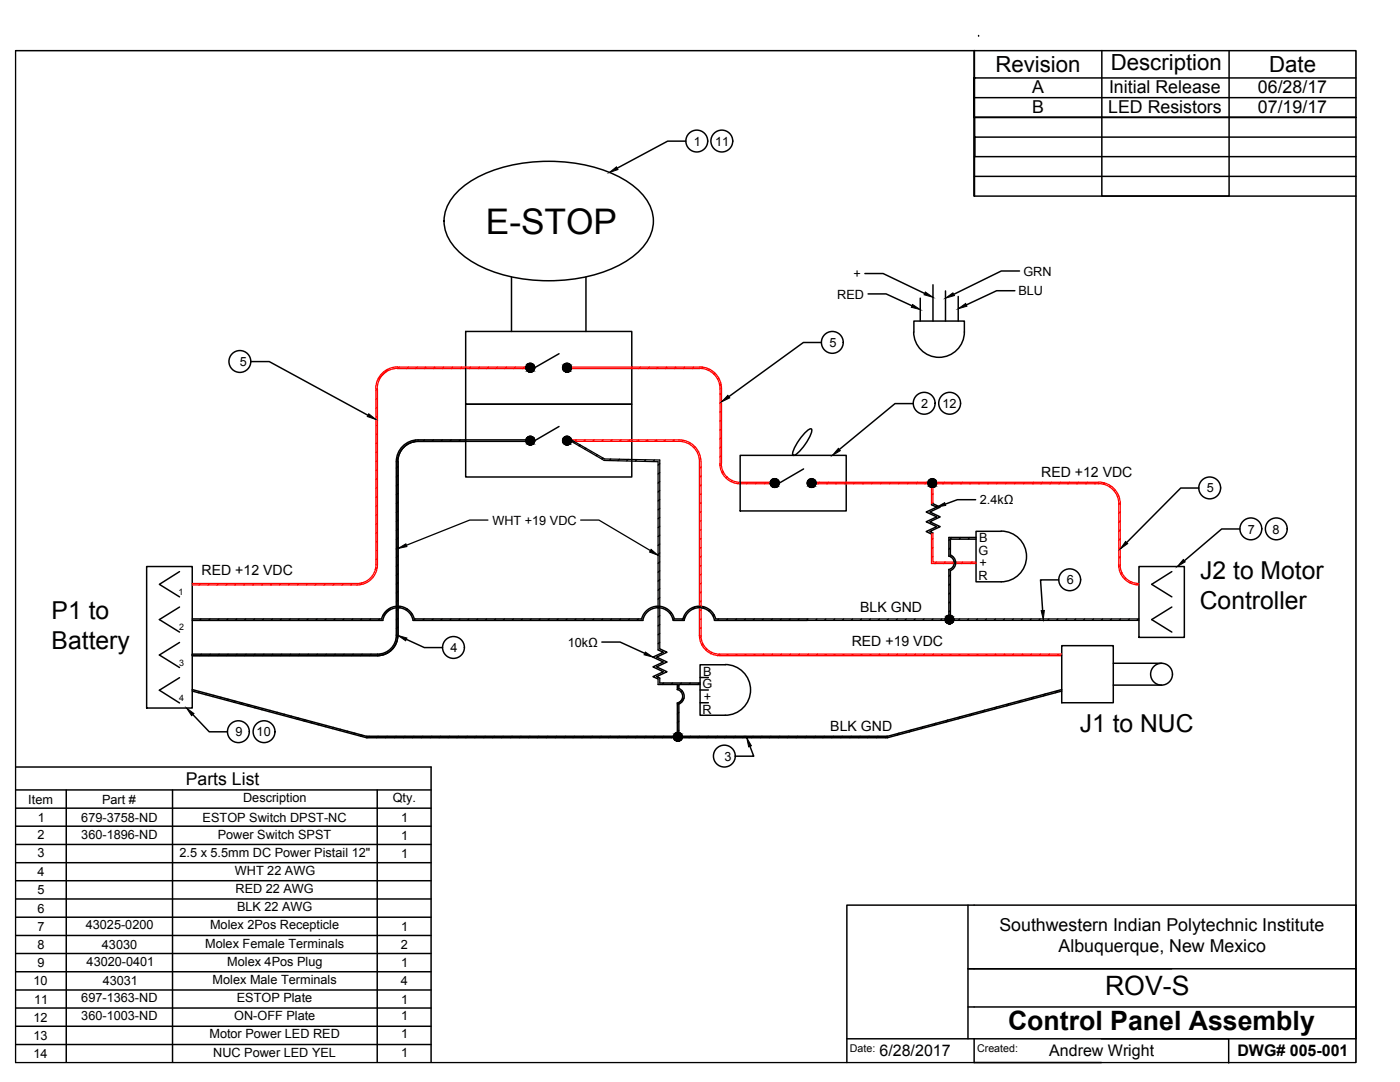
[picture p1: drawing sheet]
<svg xmlns="http://www.w3.org/2000/svg" width="279mm" height="216mm" viewBox="0 0 279 216" stroke-linecap="round" stroke-linejoin="round" font-family="sans-serif">
<!-- layer: Border A -->
<g fill="none" stroke="#000" stroke-width=".3">
<path d="M194.5 19.5h76.1M195.3 7.1v.1M219.9 10.1v29h25.4v-29M270.6 15.6h-76.1v7.8v-13.3v29v-15.7M91.8 37.8a25.9 25.9 0 0 1 15.7-5.6 30.7 30.7 0 0 1 17.4 3.9 10.9 10.9 0 0 1 5.4 6.9 8.8 8.8 0 0 1-4.2 8.3 29 29 0 0 1-18.6 4.7 25.9 25.9 0 0 1-15.7-5.6 7.9 7.9 0 0 1-2.3-9.6l.6-1.1zM136.9 28.2h-3.7l-10 5.3M194.5 35.2h76.1M194.5 23.4v7.9v-3.9h76.1M219.8 23.4h50.8h-76.1h25.4M270.6 31.3h-76.1v7.8h76.1M102.1 55.3v10.8M116.9 55.3v10.8"/>
<path d="M172.6 54.6h3.6l8.3 4M173.2 58.6h3.6l5.2 2.4M183.7 59.5v4.6M186.2 56.8v7.3M188.7 58.1v6M191.2 59.2v4.9M202.5 58h-3.6l-6.1 2.8M203.5 54.1h-3.7l-9.5 4.6M50.1 72.2h3.6l19.7 10.7M92.9 66.1h33.2v14.6h-33.2zM111.6 70.6l-4.9 2.8M163.9 68.3h-3.6l-14.8 10.8"/>
<path d="M182.3 66.2a5.1 5.1 0 0 0 5.1 5.1 5.1 5.1 0 0 0 5.1-5v-2.2h-10.1v2.2M79.1 92.1v28.9M79.4 92.1v28.9M83.4 88.1a4 4 0 0 0-4 4M83.4 87.8a4.3 4.3 0 0 0-4.3 4.3M83.5 88.1h21.5M83.5 87.8h21.5M92.9 80.7h33.2v14.5h-33.2zM111.6 85.1l-4.9 2.8M147.7 90.9h21.2v11.1h-21.2zM160.4 93.6l-4.9 2.8M161 86.1l.7-.5h.2a4.1 4.1 0 0 1-1.2 3l-1 1.3a1.85 1.85 0 0 1-1.4 .9 4.1 4.1 0 0 1 1.2-3z"/>
<path d="M182.3 80.5h-3.7l-11.1 9.2M194.7 99.7h-3.6l-2.4 .9M239.3 97.4h-3.7l-10.8 10.9M29.3 113h9.1v28.3h-9.1zM35.8 114.1l-4 2.5 4 2.5M185.9 100.7l1.1 .5-2.2 1 2.2 .9-2.2 1 2.2 1-2.2 1 1.1 .5M186.2 100.5l1.4 .7-2 1 2 .9-2 1 2 1-2 1 .6 .3M189.3 111a1.38 1.38 0 0 1 1.1 1.3 1.38 1.38 0 0 1-1.1 1.4M189.4 113.6v9.2M189.7 113.9v8.9M194.8 107.6h-5.1l-.1 3.1a1.67 1.67 0 0 1 1.1 1.6 1.67 1.67 0 0 1-1.1 1.6M194.8 107.2h-5.4v3.8"/>
<path d="M199.8 106a5.1 5.1 0 0 1 5.1 5 5.1 5.1 0 0 1-5.1 5.1h-5v-10.1h5M211.3 115.7h-3.6l.4 6.1M227.3 113h9.1v14.2h-9.1zM233.9 114.1l-4.1 2.5 4.1 2.5M247.5 105.6h-3.7l-7.4 6.3M35.8 135.2l-4 2.5 4 2.6M35.8 128.2l-4 2.5 4 2.5M35.8 121.1l-4 2.5 4 2.5M38.4 123.8h38M38.4 130.8h37M38.4 137.9l34.8 9.3h103.9l34.8-9.3M38.4 123.5h37.8"/>
<path d="M38.4 137.6l34.9 9.4M38.4 130.6v.1M38.4 130.5h37M76.2 123.5a3.4 3.4 0 0 1 3.2-2.5 3.4 3.4 0 0 1 3.3 2.5h45.4a3.3 3.3 0 0 1 3.2-2.5 3.3 3.3 0 0 1 3.3 2.5M76.4 123.8a3.1 3.1 0 0 1 3-2.5 3.1 3.1 0 0 1 3 2.5h45.9M79.1 121.3v5.5a3.7 3.7 0 0 1-3.8 3.7M79.4 126.8a4 4 0 0 1-4.1 4M79.4 121.3v5.5M81.1 127.6l3.6 1.6h3.6M120.1 128.1h3.7l4.9 2.3M128.3 123.8a3.1 3.1 0 0 1 3-2.5 3.1 3.1 0 0 1 3 2.5M131.3 129.7l1.1 .4-2.1 1 2.1 1-2.1 1 2.1 .9-2.1 1 1 .5"/>
<path d="M131.3 136.6h3.9l-.1 1a1.38 1.38 0 0 1 1.1 1.3 1.38 1.38 0 0 1-1.1 1.4l.1 5.9M131.7 129.5l1.4 .6-2.1 1 2.1 1-2.1 1 2.1 .9-2.1 1 .7 .3M131.7 136.3h8M134.4 123.8h2.1a3.1 3.1 0 0 1 3.1-2.5 3.1 3.1 0 0 1 3 2.5h18.5M134.6 123.5h1.7a3.4 3.4 0 0 1 3.3-2.5 3.4 3.4 0 0 1 3.2 2.5h18.3M135.4 137.4a1.67 1.67 0 0 1 1.1 1.5 1.67 1.67 0 0 1-1.1 1.6l.1 5.7M139.7 135.2h1.7M139.7 137.7h1.7M139.7 136.6h-4.2v.8M144.7 132.6a5.1 5.1 0 0 1 5.1 5.1 5.1 5.1 0 0 1-5 5h-5.1v-10.1h5.1M211.9 128.8h10.3v11.4h-10.3zM211.9 137.6l-34.9 9.4"/>
<path d="M222.2 136.7h9.6M222.2 132.3h9.6M233.9 121.1l-4.1 2.5 4.1 2.5M3.1 153h82.9v59M3.1 157.6h82.9M13.2 157.6v54.4M34.4 157.6v54.4M38.5 142.6l3.3 3.4h3.6M73.2 146.9h103.9M75.3 157.6v54.4M139.7 140.2h1.7M149.7 148.9l.7 2h-3.6"/>
<path d="M3.1 161.3h82.9M3.1 164.9h82.9M3.1 168.5h82.9M3.1 172.1h82.9M3.1 175.7h82.9M3.1 179.4h82.9M3.1 183h82.9M3.1 186.7h82.9M3.1 190.3h82.9M3.1 193.9h82.9M3.1 197.5h82.9M193.2 193.3h40.6"/>
<path d="M193.2 180.6v26.7M194.4 193.3h76.2v7.6h-77.4M270.6 193.3v-12.7h-101.6v31.4M3.1 201.1h82.9M3.1 204.8h82.9M3.1 208.4h82.9M194.4 207.3v4.7h25.4M217.2 203h.1M219.8 207.3h25.4v4.8M270.6 200.9v6.4h-101.6"/>
<circle cx="139.1" cy="28.1" r="2.18"/>
<circle cx="144.1" cy="28.1" r="2.18"/>
<circle cx="47.9" cy="72.1" r="2.18"/>
<circle cx="105.8" cy="73.4" r=".87"/>
<circle cx="113.1" cy="73.4" r=".87"/>
<circle cx="166.1" cy="68.3" r="2.18"/>
<circle cx="105.8" cy="87.9" r=".87"/>
<circle cx="113.1" cy="87.9" r=".87"/>
<circle cx="154.6" cy="96.4" r=".87"/>
<circle cx="162" cy="96.4" r=".87"/>
<circle cx="184.4" cy="80.5" r="2.18"/>
<circle cx="186" cy="96.4" r=".87"/>
<circle cx="189.5" cy="80.5" r="2.18"/>
<circle cx="241.4" cy="97.4" r="2.18"/>
<circle cx="213.5" cy="115.7" r="2.18"/>
<circle cx="249.6" cy="105.5" r="2.18"/>
<circle cx="254.7" cy="105.5" r="2.18"/>
<circle cx="90.5" cy="129.2" r="2.18"/>
<circle cx="189.5" cy="123.6" r=".87"/>
<circle cx="231.8" cy="134.5" r="2.18"/>
<circle cx="47.6" cy="146" r="2.18"/>
<circle cx="52.7" cy="146" r="2.18"/>
<circle cx="135.3" cy="147" r=".87"/>
<circle cx="144.6" cy="150.9" r="2.18"/>
</g>
<!-- layer: _VP1 -->
<g fill="none" stroke="#f00" stroke-width=".25">
<path d="M75 77.9l.3-.3v35.1a4 4 0 0 1-4 4h-32.9M75 77.6v35.1a3.7 3.7 0 0 1-3.7 3.7h-32.9M75.3 79.3l-.3 .4M77.4 73.7l-1.9 2M79.3 73.5a4 4 0 0 0-4 4M79.3 73.2a4.3 4.3 0 0 0-4.3 4.3M79.3 73.3h25.7M79.7 73.3l-.4 .2h25.7M81.5 73.3l-.3 .2M83.2 73.3l-.3 .2M85 73.3l-.3 .2M86.8 73.3l-.3 .2"/>
<path d="M88.6 73.3l-.3 .2M90.4 73.3l-.3 .2M92.1 73.3l-.3 .2M93.9 73.3l-.3 .2M95.7 73.3l-.3 .2M97.5 73.3l-.3 .2M99.2 73.3l-.3 .2M101.1 73.3l-.4 .2M102.8 73.3l-.3 .2M104.6 73.3l-.3 .2M114 73.5h25.7M114 73.3h25.7"/>
<path d="M127.8 73.3l-.3 .2M129.6 73.3l-.3 .2M131.3 73.3l-.3 .2M133.1 73.3l-.3 .2M134.9 73.3l-.3 .2M136.7 73.3l-.3 .2M138.4 73.3l-.3 .2M139.7 73.5a4 4 0 0 1 4 4M139.7 73.2a4.3 4.3 0 0 1 4.3 4.3M140.2 73.3l-.3 .2M141.6 73.7l-.2 .2M142.6 74.4l-.2 .2"/>
<path d="M143.4 75.4l-.2 .2M143.7 77.6v14.9M143.9 76.7l-.2 .3M144 78.4l-.3 .3M144 77.6v14.9M75.3 81.2l-.3 .3M75.3 82.9l-.3 .3M75.3 84.7l-.3 .3M75.3 86.5l-.3 .3M75.3 88.3l-.3 .3M75.3 90.1l-.3 .3M75.3 91.8l-.3 .3"/>
<path d="M75.3 93.6l-.3 .3M75.3 95.4l-.3 .3M75.3 97.2l-.3 .3M75.3 98.9l-.3 .4M114 88.1h21.5a4 4 0 0 1 4.1 4M114 87.8h21.5a4.3 4.3 0 0 1 4.4 4.3M115 87.8l-.3 .3M116.8 87.8l-.3 .3M118.6 87.8l-.3 .3M120.4 87.8l-.3 .3M122.1 87.8l-.3 .3M123.9 87.8l-.3 .3"/>
<path d="M125.7 87.8l-.3 .3M127.5 87.8l-.3 .3M129.3 87.8l-.3 .3M131 87.8l-.3 .3M132.8 87.8l-.3 .3M134.6 87.8l-.3 .3M136.3 87.9l-.2 .2M137.6 88.3l-.2 .2M138.7 89.1l-.3 .2M139.4 90.1l-.2 .2M139.6 92.1v28.9M139.8 91.5l-.2 .2"/>
<path d="M139.9 93.2l-.3 .3M139.9 95l-.3 .3M139.9 96.7l-.3 .3M139.9 98.5l-.3 .3M139.9 92.1v28.9M143.7 92.5a4 4 0 0 0 4 4M143.9 92.5a3.7 3.7 0 0 0 3.8 3.7M144 80.2l-.3 .3M144 82l-.3 .3M144 83.7l-.3 .3M144 85.5l-.3 .3M144 87.3l-.3 .3"/>
<path d="M144 89.1l-.3 .3M144 90.9l-.3 .3M144 92.6l-.3 .3M144.3 94.1l-.2 .2M145.1 95.1l-.3 .2M146.1 95.9l-.2 .2M147.5 96.2l-.3 .3M147.7 96.5h6.1M147.7 96.2h6.1M149.3 96.2l-.3 .3M151.1 96.2l-.3 .3M152.9 96.2l-.3 .3"/>
<path d="M162.8 96.5h22.4M162.8 96.2h22.4M163.5 96.2l-.2 .3M165.3 96.2l-.3 .3M167.1 96.2l-.3 .3M168.9 96.2l-.3 .3M170.7 96.2l-.3 .3M172.5 96.2l-.3 .3M174.3 96.2l-.3 .3M176 96.2l-.3 .3M177.8 96.2l-.3 .3M179.6 96.2l-.3 .3"/>
<path d="M181.4 96.2l-.3 .3M183.1 96.2l-.2 .3M184.9 96.2l-.3 .3M185.9 97.3v3.4M186.2 98.5l-.3 .4M186.2 97.3v3.2M186.9 96.5h32.4M186.9 96.2h32.4M188.5 96.2l-.3 .3M190.3 96.2l-.3 .3M192.1 96.2l-.4 .3M193.9 96.2l-.4 .3"/>
<path d="M195.6 96.2l-.3 .3M197.4 96.2l-.3 .3M199.2 96.2l-.3 .3M201 96.2l-.3 .3M202.7 96.2l-.2 .3M204.5 96.2l-.3 .3M206.3 96.2l-.3 .3M208.1 96.2l-.3 .3M209.9 96.2l-.3 .3M211.6 96.2l-.3 .3M213.5 96.2l-.4 .3M215.2 96.2l-.3 .3"/>
<path d="M217 96.2l-.3 .3M218.8 96.2l-.3 .3M219.2 96.5a4 4 0 0 1 4.1 4v12.2M219.2 96.2a4.3 4.3 0 0 1 4.4 4.3v12.2M220.4 96.4l-.3 .3M221.6 97l-.2 .2M222.6 97.8l-.3 .2M223.2 98.9l-.2 .3M40.1 116.4l-.3 .3M41.8 116.4l-.3 .3M43.6 116.4l-.3 .3M45.4 116.4l-.3 .3"/>
<path d="M47.2 116.4l-.3 .3M49 116.4l-.3 .3M50.7 116.4l-.3 .3M52.5 116.4l-.3 .3M54.3 116.4l-.3 .3M56.1 116.4l-.3 .3M57.9 116.4l-.4 .3M59.7 116.4l-.3 .3M61.4 116.4l-.3 .3M63.2 116.4l-.3 .3M65 116.4l-.3 .3M66.8 116.4l-.3 .3"/>
<path d="M68.6 116.4l-.3 .3M70.3 116.4l-.3 .3M72.2 116.3l-.3 .4M75.3 113.3l-.4 .3M75.3 100.7l-.3 .4M75.3 102.5l-.3 .3M75.3 104.3l-.3 .3M75.3 106.1l-.3 .3M75.3 107.9l-.3 .3M75.3 109.7l-.3 .3M75.3 111.4l-.3 .3M139.9 100.3l-.3 .3"/>
<path d="M139.9 102.1l-.3 .3M139.9 103.9l-.3 .3M139.9 105.6l-.3 .3M139.9 107.4l-.3 .3M139.9 109.2l-.3 .3M139.9 111l-.3 .3M139.9 112.8l-.3 .3M139.9 114.6l-.3 .3M139.9 116.3l-.3 .3M139.9 118.1l-.3 .3M139.9 119.9l-.3 .3M185.9 106.6v5.9h4.6"/>
<path d="M186.2 106.4v5.8h4.3M186.2 107.5l-.3 .3M186.2 109.2l-.3 .3M186.2 111l-.3 .3M186.2 100.3l-.3 .3M186.8 112.2l-.3 .3M188.6 112.2l-.3 .3M190.4 112.2l-.3 .3M190.8 112.5h4M190.8 112.2h4M192.2 112.2l-.3 .3M194 112.2l-.4 .3"/>
<path d="M223.2 112.7a4 4 0 0 0 4.1 4M223.5 112.7a3.7 3.7 0 0 0 3.8 3.7M223.6 100.3l-.3 .3M223.6 102.1l-.3 .3M223.6 105.7l-.3 .3M223.6 107.5l-.3 .3M223.6 103.9l-.3 .3M223.6 109.3l-.3 .3M223.6 111.1l-.3 .3M223.6 112.8l-.3 .3M223.9 114.3l-.2 .2M224.6 115.3l-.2 .2"/>
<path d="M225.7 116l-.3 .3M227.1 116.4l-.3 .3M139.6 121.3v5.5a4 4 0 0 0 4 4h68.3M139.9 126.8a3.7 3.7 0 0 0 3.7 3.7h68.3M139.9 121.7l-.3 .3M139.9 123.5l-.3 .3M139.9 125.2l-.3 .3M139.9 127l-.3 .3M139.9 121.3v5.5M140.3 128.5l-.2 .2M141 129.5l-.2 .2M142.1 130.2l-.3 .2"/>
<path d="M143.5 130.5l-.3 .3M145.3 130.5l-.3 .3M147.1 130.5l-.3 .3M148.9 130.5l-.3 .3M150.6 130.5l-.3 .3M152.4 130.5l-.3 .3M154.2 130.5l-.3 .3M156 130.5l-.3 .3M157.7 130.5l-.2 .3M159.6 130.5l-.4 .3M161.3 130.5l-.3 .3M163.1 130.5l-.3 .3"/>
<path d="M164.9 130.5l-.3 .3M166.7 130.5l-.3 .3M168.5 130.5l-.3 .3M170.2 130.5l-.3 .3M172 130.5l-.3 .3M173.8 130.5l-.3 .3M175.6 130.5l-.3 .3M177.3 130.5l-.2 .3M179.1 130.5l-.3 .3M180.9 130.5l-.3 .3M182.7 130.5l-.3 .3M184.5 130.5l-.3 .3"/>
<path d="M186.3 130.5l-.3 .3M188.1 130.5l-.3 .3M189.8 130.5l-.3 .3M191.6 130.5l-.3 .3M193.4 130.5l-.3 .3M195.2 130.5l-.3 .3M196.9 130.5l-.2 .3M198.7 130.5l-.3 .3M200.5 130.5l-.3 .3M202.3 130.5l-.3 .3M204.1 130.5l-.3 .3M205.9 130.5l-.4 .3"/>
<path d="M207.7 130.5l-.3 .3M209.4 130.5l-.3 .3M211.2 130.5l-.3 .3"/>
</g>
<!-- layer: 0 -->
<g fill="none" stroke="#000" stroke-width=".25">
<path d="M3.1 10.1h267.5v201.9h-267.5zM79.4 93.1l-.3 .3M79.4 94.9l-.3 .3M79.4 96.7l-.3 .3M79.4 98.4l-.3 .3M79.5 91.2l-.4 .4M82.9 87.8l-.3 .4M84.7 87.8l-.3 .3M86.5 87.8l-.3 .3M88.3 87.8l-.3 .3M90.1 87.8l-.3 .3M91.9 87.8l-.4 .3"/>
<path d="M114 87.8l6.7 3.8 11 .2v29.2M114 88.1l6.6 3.8 10.7 .2v28.9M114.7 88.2l-.2 .1M115.8 88.8l-.2 .2M116.9 89.4l-.2 .2M118 90.1l-.1 .2M119.2 90.7l-.2 .2M120.3 91.4l-.2 .2M121.9 91.6l-.3 .3M123.6 91.6l-.3 .3M125.4 91.7l-.3 .3M127.1 91.7l-.3 .3"/>
<path d="M128.9 91.8l-.3 .2M130.6 91.8l-.3 .3M131.7 96.1l-.4 .3M131.7 97.8l-.4 .4M131.7 92.5l-.4 .3M131.7 94.3l-.4 .3M131.7 99.7l-.4 .3M79.4 100.2l-.3 .3M79.4 102l-.3 .3M79.4 103.8l-.3 .3M79.4 105.6l-.3 .3M79.4 107.3l-.3 .4"/>
<path d="M79.4 109.1l-.3 .3M79.4 110.9l-.3 .3M79.4 112.7l-.3 .3M79.4 114.5l-.3 .3M79.4 116.3l-.3 .3M79.4 118l-.3 .3M79.4 119.8l-.3 .3M97.4 103.8h-3.7l-12.6 5M115.9 103.8h3.6l10.3 6.1M131.7 117.4l-.4 .4M131.7 119.2l-.4 .4M131.7 101.4l-.4 .3"/>
<path d="M131.7 103.2l-.4 .3M131.7 105l-.4 .3M131.7 106.8l-.4 .3M131.7 108.6l-.4 .3M131.7 110.3l-.4 .3M131.7 112.1l-.4 .3M131.7 113.9l-.4 .3M131.7 115.7l-.4 .3M189.7 114.7l-.3 .3M189.7 116.5l-.3 .3M189.7 118.3l-.3 .2M189.7 109.3l-.3 .3"/>
<path d="M189.9 110.8l-.2 .3M190 107.2l-.6 .6M190.7 111.9l-.3 .2M191.7 107.2l-.3 .4M193.5 107.2l-.3 .4M38.4 130.5v.1M38.5 137.6l-.1 .1M39.8 138l-.2 .2M40.1 123.5l-.3 .3M40.2 130.5l-.3 .3M41.3 138.4l-.3 .2M41.9 123.5l-.3 .3"/>
<path d="M42 130.5l-.3 .3M42.7 138.7l-.3 .3M43.7 123.5l-.3 .3M43.7 130.5l-.3 .3M44.1 139.1l-.3 .3M45.5 123.5l-.3 .3M45.5 139.5l-.3 .3M45.5 130.5l-.3 .3M46.9 139.9l-.2 .2M47.3 123.5l-.3 .3M47.3 130.5l-.3 .3M49 123.5l-.3 .3"/>
<path d="M49.1 130.5l-.3 .3M50.8 123.5l-.3 .3M50.9 130.5l-.3 .3M52.6 123.5l-.3 .3M52.7 130.5l-.3 .3M54.4 123.5l-.3 .3M54.5 130.5l-.3 .3M56.1 123.5l-.2 .3M56.2 130.5l-.3 .3M57.9 123.5l-.3 .3M58 130.5l-.3 .3M59.7 123.5l-.3 .3"/>
<path d="M59.8 130.5l-.3 .3M61.5 123.5l-.3 .3M61.6 130.5l-.3 .3M63.3 123.5l-.3 .3M63.3 130.5l-.3 .3M65.1 123.5l-.4 .3M65.1 130.5l-.3 .3M66.9 123.5l-.3 .3M66.9 130.5l-.3 .3M68.6 123.5l-.3 .3M68.7 130.5l-.3 .3M70.4 123.5l-.3 .3"/>
<path d="M70.5 130.5l-.3 .3M72.2 123.5l-.3 .3M72.3 130.5l-.4 .3M74 123.5l-.3 .3M74.1 130.5l-.3 .3M75.7 123.5l-.2 .3M75.8 130.5l-.3 .3M77.9 121.3l-1.5 1.5M79.4 121.6l-.3 .3M79.4 123.4l-.3 .3M79.4 125.2l-.3 .2M79.4 126.9l-.3 .4"/>
<path d="M80 121l-.3 .3M81.3 121.5l-.2 .2M82.2 122.4l-.2 .2M82.9 123.5l-.3 .3M84.6 123.5l-.3 .3M86.5 123.5l-.4 .3M88.2 123.5l-.3 .3M90 123.5l-.3 .3M91.8 123.5l-.3 .3M93.6 123.5l-.3 .3M95.3 123.5l-.2 .3M97.1 123.5l-.3 .3"/>
<path d="M98.9 123.5l-.3 .3M100.7 123.5l-.3 .3M102.5 123.5l-.3 .3M104.2 123.5l-.3 .3M106 123.5l-.3 .3M107.8 123.5l-.3 .3M109.6 123.5l-.3 .3M111.4 123.5l-.3 .3M113.2 123.5l-.3 .3M114.9 123.5l-.2 .3M116.7 123.5l-.3 .3M118.5 123.5l-.3 .3"/>
<path d="M120.3 123.5l-.3 .3M122.1 123.5l-.3 .3M123.8 123.5l-.3 .3M125.6 123.5l-.3 .3M127.4 123.5l-.3 .3M131.3 121.3v8.4M131.3 135.5v1.1M131.7 122.8l-.4 .3M131.7 124.6l-.4 .3M131.7 126.4l-.4 .3M131.7 128.2l-.4 .3M131.7 121.3v8.2"/>
<path d="M131.7 135.3v1M131.7 121l-.4 .3M132.4 136.3l-.3 .3M133 121.4l-.2 .2M133.1 132.1h-.1M134 122.2l-.2 .2M134.2 136.3l-.3 .3M134.6 123.4l-.3 .3M135.5 136.8l-.3 .3M136 136.3l-.3 .3M136.2 137.9l-.3 .2M136.5 139.3l-1.3 1.3"/>
<path d="M136.8 123l-.8 .8M137.8 136.3l-.3 .3M138.7 121.1l-.5 .5M139.5 136.3l-.3 .3M140.5 121.1l-.2 .2M141.7 121.7l-.3 .2M142.5 122.7l-.2 .2M143.4 123.5l-.3 .3M145.2 123.5l-.3 .3M147 123.5l-.3 .3M148.8 123.5l-.3 .3M150.6 123.5l-.3 .3"/>
<path d="M152.3 123.5l-.3 .3M154.1 123.5l-.3 .3M155.9 123.5l-.3 .3M157.7 123.5l-.3 .3M159.5 123.5l-.3 .3M161.1 123.5h27.6M161.1 123.8h27.6M161.3 123.5l-.3 .3M163 123.5l-.3 .3M164.8 123.5l-.3 .3M166.6 123.5l-.3 .3M168.4 123.5l-.3 .3"/>
<path d="M170.2 123.5l-.3 .3M171.9 123.5l-.3 .3M173.7 123.5l-.3 .3M175.5 123.5l-.3 .3M177.3 123.5l-.3 .3M179.1 123.5l-.3 .3M180.9 123.5l-.3 .3M182.6 123.5l-.3 .3M184.4 123.5l-.3 .3M186.2 123.5l-.3 .3M188 123.5l-.3 .3M189.7 120l-.3 .3"/>
<path d="M189.7 121.8l-.3 .3M190.3 123.5h37M190.3 123.8h37M191.5 123.5l-.3 .3M193.3 123.5l-.3 .3M195.1 123.5l-.3 .3M196.9 123.5l-.3 .3M198.7 123.5l-.4 .3M200.5 123.5l-.3 .3M202.2 123.5l-.3 .3M203.8 139.8l-.5 .4M204 123.5l-.3 .3"/>
<path d="M205.8 123.5l-.3 .3M206.2 139.1l-.4 .4M207.6 123.5l-.3 .3M208.6 138.4l-.4 .5M209.4 123.5l-.3 .3M211.1 137.8l-.5 .4M211.1 123.5l-.3 .3M212.9 123.5l-.3 .3M214.7 123.5l-.3 .3M216.5 123.5l-.3 .3M218.2 123.5l-.3 .3M220.1 123.5l-.4 .3"/>
<path d="M221.8 123.5l-.3 .3M223.6 123.5l-.3 .3M225.4 123.5l-.3 .3M227.2 123.5l-.3 .3M48.3 140.3l-.2 .2M49.7 140.6l-.2 .3M51.1 141l-.2 .2M52.5 141.4l-.2 .2M53.9 141.7l-.2 .3M55.3 142.1l-.2 .3M56.7 142.5l-.2 .3M58.1 142.9l-.2 .2"/>
<path d="M59.5 143.3l-.2 .2M60.9 143.7l-.2 .2M62.3 144l-.2 .2M63.8 144.4l-.3 .2M65.2 144.8l-.3 .2M66.6 145.1l-.3 .3M68 145.5l-.3 .3M69.4 145.9l-.3 .2M70.8 146.3l-.3 .2M72.2 146.7l-.3 .2M73.7 146.9l-.3 .3M75.5 146.9l-.3 .3"/>
<path d="M77.3 146.9l-.4 .3M79.1 146.9l-.3 .3M80.8 146.9l-.3 .3M82.6 146.9l-.3 .3M84.4 146.9l-.3 .3M86.2 146.9l-.3 .3M87.9 146.9l-.3 .3M89.7 146.9l-.3 .3M91.5 146.9l-.3 .3M93.3 146.9l-.3 .3M95.1 146.9l-.3 .3M96.8 146.9l-.3 .3"/>
<path d="M98.7 146.9l-.4 .3M100.4 146.9l-.3 .3M102.2 146.9l-.3 .3M104 146.9l-.3 .3M105.8 146.9l-.3 .3M107.5 146.9l-.3 .3M109.3 146.9l-.3 .3M111.1 146.9l-.3 .3M112.9 146.9l-.3 .3M114.7 146.9l-.3 .3M116.4 146.9l-.3 .3M118.2 146.9l-.3 .3"/>
<path d="M120 146.9l-.3 .3M121.8 146.9l-.3 .3M123.6 146.9l-.3 .3M125.4 146.9l-.3 .3M127.1 146.9l-.3 .3M128.9 146.9l-.3 .3M130.7 146.9l-.3 .3M132.5 146.9l-.3 .3M134.3 146.9l-.3 .3M135.5 145.7l-.3 .3M135.5 142.1l-.3 .4M135.5 143.9l-.3 .3"/>
<path d="M137.8 146.9l-.3 .3M139.6 146.9l-.3 .3M141.4 146.9l-.3 .3M143.2 146.9l-.4 .3M145 146.9l-.4 .3M146.7 146.9l-.3 .3M148.5 146.9l-.3 .3M150.3 146.9l-.3 .3M152.1 146.9l-.3 .3M153.9 146.9l-.3 .3M155.6 146.9l-.3 .3M157.4 146.9l-.3 .3"/>
<path d="M159.2 146.9l-.3 .3M161 146.9l-.3 .3M162.7 146.9l-.3 .3M164.5 146.9l-.3 .3M166.3 146.9l-.3 .3M168.1 146.9l-.3 .3M169.9 146.9l-.3 .3M171.7 146.9l-.3 .3M173.5 146.9l-.3 .3M175.2 146.9l-.3 .3M177 146.9l-.3 .3M179.4 146.3l-.4 .4"/>
<path d="M181.9 145.6l-.4 .5M184.3 145l-.4 .4M186.7 144.3l-.4 .5M189.2 143.7l-.5 .4M191.6 143l-.4 .4M194 142.4l-.4 .4M196.5 141.7l-.4 .4M198.9 141.1l-.4 .4M201.4 140.4l-.5 .5"/>
<circle cx="105.8" cy="73.4" r=".87"/>
<circle cx="113.1" cy="73.4" r=".87"/>
<circle cx="105.8" cy="87.9" r=".87"/>
<circle cx="113.1" cy="87.9" r=".87"/>
<circle cx="154.6" cy="96.4" r=".87"/>
<circle cx="135.3" cy="147" r=".87"/>
</g>
<!-- layer: Border A -->
<g fill="#000" stroke="#000" stroke-width=".2">
<path d="M121.6 34.4l1.4-1.1 .3 .5zM184.7 58.3l1.5 1-1.8-.5zM188.7 59.5l1.5-1.1 .3 .6zM145.3 78.9l.3 .5-1.6 .8zM182.1 60.8l1.6 1-1.8-.5zM191.2 61.6l1.5-1 .3 .5zM73.6 82.6l1.4 1.1-1.7-.6zM167.3 89.5l.4 .4-1.6 1zM187 101.2l1.5-.9 .2 .6zM224.6 108l.5 .5-1.5 1zM236.1 111.6l.4 .5-1.5 .9zM79.4 126.8l1.8 .5-.2 .6z"/>
<path d="M128.8 130.1l1.5 1-1.8-.4zM207.8 121.8h.6l-.2 1.8zM37.2 141.3l1.5 1.1-.5 .4zM149 147.2l1 1.6-.6 .2z"/>
<path d="M105.8 72.5l.3 .1zM105.6 72.6h.5z"/>
<path d="M105.6 72.6h.6zM105.5 72.6h.7z"/>
<path d="M105.6 74.2h.5zM105.6 74.2l.3 .1z"/>
<path d="M105.5 72.6l.9 .1zM105.3 72.7h1.1z"/>
<path d="M105.5 74.2h.7zM105.5 74.2h.6z"/>
<path d="M105.3 72.7l1.2 .1-.1-.1zM105.2 72.8l.1-.1 1.2 .1z"/>
<path d="M105.3 74.1h1.1zM105.3 74.1l.9 .1z"/>
<path d="M105.2 72.8l1.4 .2-.1-.2zM105.2 72.8l1.4 .2h-1.5z"/>
<path d="M105.2 74l1.2 .1 .1-.1zM105.2 74l1.2 .1h-1.1z"/>
<path d="M105.1 73l1.6 .1-.1-.1zM105.1 73l1.6 .1h-1.7z"/>
<path d="M105.1 73.8l1.4 .2 .1-.2zM105.1 73.8l1.4 .2h-1.3z"/>
<path d="M105 73.1l1.7 .2v-.2zM105 73.1l1.7 .2h-1.7z"/>
<path d="M105 73.7l1.6 .1 .1-.1zM105 73.7l1.6 .1h-1.5z"/>
<path d="M105 73.3l1.7 .1v-.1zM105 73.3l1.7 .1h-1.7z"/>
<path d="M105 73.4l1.7 .1v-.1zM105 73.4l1.7 .1h-1.7z"/>
<path d="M105 73.5l1.7 .2v-.2zM105 73.5l1.7 .2h-1.7z"/>
<path d="M113.1 72.5l.3 .1zM113 72.6h.4z"/>
<path d="M113 72.6h.6zM112.8 72.6h.8z"/>
<path d="M113 74.2h.4zM113 74.2l.3 .1z"/>
<path d="M112.8 72.6l.9 .1zM112.7 72.7h1z"/>
<path d="M112.8 74.2h.8zM112.8 74.2h.6z"/>
<path d="M112.7 72.7l1.1 .1-.1-.1zM112.7 72.7l1.1 .1h-1.3z"/>
<path d="M112.7 74.1h1zM112.7 74.1l.9 .1z"/>
<path d="M112.5 72.8l1.4 .2-.1-.2zM112.5 72.8l1.4 .2h-1.4z"/>
<path d="M112.5 74l1.2 .1 .1-.1zM112.5 74l1.2 .1h-1z"/>
<path d="M112.5 73l1.5 .1-.1-.1zM112.5 73l1.5 .1h-1.6z"/>
<path d="M112.5 73.8l1.3 .2 .1-.2zM112.5 73.8l1.3 .2h-1.3z"/>
<path d="M112.4 73.1l1.6 .2v-.2zM112.4 73.1l1.6 .2h-1.7z"/>
<path d="M112.4 73.7l1.5 .1 .1-.1zM112.4 73.7l1.5 .1h-1.4z"/>
<path d="M112.3 73.3l1.7 .1v-.1zM112.3 73.3l1.7 .1h-1.7z"/>
<path d="M112.3 73.4l1.7 .1v-.1zM112.3 73.4l1.7 .1h-1.7z"/>
<path d="M112.3 73.5l1.7 .2v-.2zM112.3 73.5l1.7 .2h-1.6z"/>
<path d="M105.8 87.1h.3zM105.6 87.1h.5z"/>
<path d="M105.6 87.1l.6 .1zM105.5 87.2h.7z"/>
<path d="M105.6 88.7h.5zM105.6 88.7l.3 .1z"/>
<path d="M105.5 87.2l.9 .1zM105.3 87.3h1.1z"/>
<path d="M105.5 88.7h.7zM105.5 88.7h.6z"/>
<path d="M105.3 87.3h1.2zM105.2 87.3h1.3z"/>
<path d="M105.3 88.6h1.1zM105.3 88.6l.9 .1z"/>
<path d="M105.2 87.3l1.4 .2-.1-.2zM105.2 87.3l1.4 .2h-1.5z"/>
<path d="M105.2 88.5l1.2 .1 .1-.1zM105.2 88.5l1.2 .1h-1.1z"/>
<path d="M105.1 87.5l1.6 .1-.1-.1zM105.1 87.5l1.6 .1h-1.7z"/>
<path d="M105.1 88.4l1.4 .1 .1-.1zM105.1 88.4l1.4 .1h-1.3z"/>
<path d="M105 87.6l1.7 .2v-.2zM105 87.6l1.7 .2h-1.7z"/>
<path d="M105 88.2l1.6 .2 .1-.2zM105 88.2l1.6 .2h-1.5z"/>
<path d="M105 87.8l1.7 .1v-.1zM105 87.8l1.7 .1h-1.7z"/>
<path d="M105 87.9l1.7 .2v-.2zM105 87.9l1.7 .2h-1.7z"/>
<path d="M105 88.1l1.7 .1v-.1zM105 88.1l1.7 .1h-1.7z"/>
<path d="M113.1 87.1h.3zM113 87.1h.4z"/>
<path d="M113 87.1l.6 .1zM112.8 87.2h.8z"/>
<path d="M113 88.7h.4zM113 88.7l.3 .1z"/>
<path d="M112.8 87.2l.9 .1zM112.7 87.3h1z"/>
<path d="M112.8 88.7h.8zM112.8 88.7h.6z"/>
<path d="M112.7 87.3h1.1zM112.5 87.3h1.3z"/>
<path d="M112.7 88.6h1zM112.7 88.6l.9 .1z"/>
<path d="M112.5 87.3l1.4 .2-.1-.2zM112.5 87.3l1.4 .2h-1.4z"/>
<path d="M112.5 88.5l1.2 .1 .1-.1zM112.5 88.5l1.2 .1h-1z"/>
<path d="M112.5 87.5l1.5 .1-.1-.1zM112.5 87.5l1.5 .1h-1.6z"/>
<path d="M112.5 88.4l1.3 .1 .1-.1zM112.5 88.4l1.3 .1h-1.3z"/>
<path d="M112.4 87.6l1.6 .2v-.2zM112.4 87.6l1.6 .2h-1.7z"/>
<path d="M112.4 88.2l1.5 .2 .1-.2zM112.4 88.2l1.5 .2h-1.4z"/>
<path d="M112.3 87.8l1.7 .1v-.1zM112.3 87.8l1.7 .1h-1.7z"/>
<path d="M112.3 87.9l1.7 .2v-.2zM112.3 87.9l1.7 .2h-1.7z"/>
<path d="M112.3 88.1l1.7 .1v-.1zM112.3 88.1l1.7 .1h-1.6z"/>
<path d="M154.6 95.6h.3zM154.4 95.6h.5z"/>
<path d="M154.4 95.6h.6zM154.2 95.6h.8z"/>
<path d="M154.4 97.2h.5zM154.4 97.2l.3 .1z"/>
<path d="M154.2 95.6l1 .1zM154.1 95.7h1.1z"/>
<path d="M154.2 97.2h.8zM154.2 97.2h.7z"/>
<path d="M154.1 95.7l1.2 .1zM154 95.8h1.3z"/>
<path d="M154.1 97.1h1.1zM154.1 97.1l.9 .1z"/>
<path d="M154 95.8l1.4 .1-.1-.1zM154 95.8l1.4 .1h-1.5z"/>
<path d="M154 97l1.2 .1 .1-.1zM154 97l1.2 .1h-1.1z"/>
<path d="M153.9 95.9l1.5 .2v-.2zM153.9 95.9l1.5 .2h-1.5z"/>
<path d="M153.9 96.8l1.4 .2 .1-.2zM153.9 96.8l1.4 .2h-1.3z"/>
<path d="M153.9 96.1l1.6 .1-.1-.1zM153.9 96.1l1.6 .1h-1.7z"/>
<path d="M153.9 96.7l1.5 .1v-.1zM153.9 96.7l1.5 .1h-1.5z"/>
<path d="M153.8 96.2l1.7 .2v-.2zM153.8 96.2l1.7 .2h-1.7z"/>
<path d="M153.8 96.5l1.6 .2 .1-.2zM153.8 96.5l1.6 .2h-1.5z"/>
<path d="M153.8 96.4l1.7 .1v-.1zM153.8 96.4l1.7 .1h-1.7z"/>
<path d="M161.9 95.6h.3zM161.7 95.6h.5z"/>
<path d="M161.7 95.6h.7zM161.6 95.6h.8z"/>
<path d="M161.7 97.2h.5zM161.7 97.2l.4 .1z"/>
<path d="M161.6 95.6l.9 .1zM161.5 95.7h1z"/>
<path d="M161.6 97.2h.8zM161.6 97.2h.6z"/>
<path d="M161.5 95.7l1.1 .1zM161.3 95.8h1.3z"/>
<path d="M161.5 97.1h1zM161.5 97.1l.9 .1z"/>
<path d="M161.3 95.8l1.4 .1-.1-.1zM161.3 95.8l1.4 .1h-1.4z"/>
<path d="M161.3 97l1.2 .1 .1-.1zM161.3 97l1.2 .1h-1z"/>
<path d="M161.3 95.9l1.5 .2-.1-.2zM161.3 95.9l1.5 .2h-1.6z"/>
<path d="M161.3 96.8l1.3 .2 .1-.2zM161.3 96.8l1.3 .2h-1.3z"/>
<path d="M161.2 96.1l1.6 .1v-.1zM161.2 96.1l1.6 .1h-1.7z"/>
<path d="M161.2 96.7l1.5 .1 .1-.1zM161.2 96.7l1.5 .1h-1.4z"/>
<path d="M161.1 96.2l1.7 .2v-.2zM161.1 96.2l1.7 .2h-1.7z"/>
<path d="M161.1 96.4l1.7 .1v-.1zM161.1 96.4l1.7 .1h-1.7z"/>
<path d="M161.1 96.5l1.7 .2v-.2zM161.1 96.5l1.7 .2h-1.6z"/>
<path d="M186 95.6h.3zM185.8 95.6h.5z"/>
<path d="M185.8 95.6h.7zM185.7 95.6h.8z"/>
<path d="M185.8 97.2h.5zM185.8 97.2l.3 .1z"/>
<path d="M185.7 95.6l.9 .1zM185.5 95.7h1.1z"/>
<path d="M185.7 97.2h.8zM185.7 97.2h.6z"/>
<path d="M185.5 95.7l1.2 .1zM185.4 95.8h1.3z"/>
<path d="M185.5 97.1h1.1zM185.5 97.1l1 .1z"/>
<path d="M185.4 95.8l1.4 .1-.1-.1zM185.4 95.8l1.4 .1h-1.5z"/>
<path d="M185.4 97l1.2 .1 .1-.1zM185.4 97l1.2 .1h-1.1z"/>
<path d="M185.3 95.9l1.5 .2v-.2zM185.3 95.9l1.5 .2h-1.5z"/>
<path d="M185.3 96.8l1.4 .2 .1-.2zM185.3 96.8l1.4 .2h-1.3z"/>
<path d="M185.3 96.1l1.6 .1-.1-.1zM185.3 96.1l1.6 .1h-1.7z"/>
<path d="M185.3 96.7l1.5 .1v-.1zM185.3 96.7l1.5 .1h-1.5z"/>
<path d="M185.2 96.2l1.7 .2v-.2zM185.2 96.2l1.7 .2h-1.7z"/>
<path d="M185.2 96.5l1.6 .2 .1-.2zM185.2 96.5l1.6 .2h-1.5z"/>
<path d="M185.2 96.4l1.7 .1v-.1zM185.2 96.4l1.7 .1h-1.7z"/>
<path d="M189.4 122.8h.4zM189.3 122.8h.5z"/>
<path d="M189.3 122.8l.6 .1zM189.1 122.9h.8z"/>
<path d="M189.3 124.5h.5zM189.3 124.5h.3z"/>
<path d="M189.1 122.9l.9 .1zM189 123h1z"/>
<path d="M189.1 124.4h.8zM189.1 124.4l.7 .1z"/>
<path d="M189 123l1.1 .1-.1-.1zM189 123l1.1 .1h-1.2z"/>
<path d="M189 124.3h1zM189 124.3l.9 .1z"/>
<path d="M188.9 123.1l1.3 .1-.1-.1zM188.9 123.1l1.3 .1h-1.4z"/>
<path d="M188.9 124.2h1.2zM188.9 124.2l1.1 .1z"/>
<path d="M188.8 123.2l1.5 .1-.1-.1zM188.8 123.2l1.5 .1h-1.6z"/>
<path d="M188.8 124.1l1.3 .1 .1-.1zM188.8 124.1l1.3 .1h-1.2z"/>
<path d="M188.7 123.3l1.6 .2v-.2zM188.7 123.3l1.6 .2h-1.6z"/>
<path d="M188.7 124l1.5 .1 .1-.1zM188.7 124l1.5 .1h-1.4z"/>
<path d="M188.7 123.5l1.6 .1v-.1zM188.7 123.5l1.6 .1h-1.6z"/>
<path d="M188.7 123.6l1.6 .2v-.2zM188.7 123.6l1.6 .2h-1.6z"/>
<path d="M188.7 123.8l1.6 .2v-.2zM188.7 123.8l1.6 .2h-1.6z"/>
<path d="M135.2 146.2h.4zM135.1 146.2h.5z"/>
<path d="M135.1 146.2l.6 .1zM134.9 146.3h.8z"/>
<path d="M135.1 147.9h.5zM135.1 147.9h.3z"/>
<path d="M134.9 146.3l.9 .1zM134.8 146.4h1z"/>
<path d="M134.9 147.8h.8zM134.9 147.8l.7 .1z"/>
<path d="M134.8 146.4l1.1 .1-.1-.1zM134.7 146.5l.1-.1 1.1 .1z"/>
<path d="M134.8 147.7h1zM134.8 147.7l.9 .1z"/>
<path d="M134.7 146.5l1.3 .1-.1-.1zM134.7 146.5l1.3 .1h-1.4z"/>
<path d="M134.7 147.6h1.2zM134.7 147.6l1.1 .1z"/>
<path d="M134.6 146.6l1.5 .1-.1-.1zM134.6 146.6l1.5 .1h-1.6z"/>
<path d="M134.6 147.5l1.3 .1 .1-.1zM134.6 147.5l1.3 .1h-1.2z"/>
<path d="M134.5 146.7l1.7 .2-.1-.2zM134.5 146.7l1.7 .2h-1.7z"/>
<path d="M134.5 147.3l1.5 .2 .1-.2zM134.5 147.3l1.5 .2h-1.4z"/>
<path d="M134.5 146.9l1.7 .1v-.1zM134.5 146.9l1.7 .1h-1.7z"/>
<path d="M134.5 147l1.7 .2v-.2zM134.5 147l1.7 .2h-1.7z"/>
<path d="M134.5 147.2l1.6 .1 .1-.1zM134.5 147.2l1.6 .1h-1.6z"/>
</g>
<!-- layer: 0 -->
<path d="M79.4 109.4l1.6-.9 .2 .6zM129.9 109.6l1.4 1.2-1.7-.6z" fill="#000" stroke="#000" stroke-width=".2"/>
<path d="M3.1 10.1h267.5v201.9h-267.5z" fill="none" stroke="#000" stroke-width=".2"/>
<text font-size="7" x="97" y="46.7">E-STOP</text>
<g font-size="5.3">
<text x="220.5" y="198.6">ROV-S</text>
<text x="201.2" y="205.5">Control Panel Assembly</text>
</g>
<g font-size="4.9">
<text x="239.5" y="115.5">J2 to Motor</text>
<text x="10.3" y="123.5">P1 to</text>
<text x="239.5" y="121.5">Controller</text>
<text x="10.3" y="129.4">Battery</text>
<text x="215.5" y="146.1">J1 to NUC</text>
</g>
<g font-size="4.4">
<text x="198.6" y="14.4">Revision</text>
<text x="221.7" y="14">Description</text>
<text x="253.3" y="14.4">Date</text>
</g>
<g font-size="3.5">
<text x="206" y="22.5">B</text>
<text x="206" y="18.6">A</text>
<text x="221.2" y="22.5">LED Resistors</text>
<text x="221.3" y="18.6">Initial Release</text>
<text x="251.1" y="18.6">06/28/17</text>
<text x="251.1" y="22.5">07/19/17</text>
<text x="37.1" y="156.6">Parts List</text>
<text x="199.4" y="185.8">Southwestern Indian Polytechnic Institute</text>
<text x="211.3" y="190">Albuquerque, New Mexico</text>
</g>
<g font-size="3.2">
<text x="175.5" y="210.8">6/28/2017</text>
<text x="209.4" y="210.7">Andrew Wright</text>
<text x="246.9" y="210.8">DWG# 005-001</text>
</g>
<g font-size="2.8">
<text x="207.8" y="95.1">RED +12 VDC</text>
<text x="40.2" y="114.7">RED +12 VDC</text>
<text x="171.7" y="122">BLK GND</text>
<text x="170" y="128.9">RED +19 VDC</text>
<text x="165.7" y="145.9">BLK GND</text>
</g>
<g font-size="2.5">
<text x="138.5" y="29.1">1</text>
<text x="142.7" y="29.1">11</text>
<text x="167.1" y="59.6">RED</text>
<text x="170.4" y="55.5">+</text>
<text x="203.3" y="58.9">BLU</text>
<text x="204.2" y="55">GRN</text>
<text x="165.6" y="69.2">5</text>
<text x="47.9" y="73">5</text>
<text x="183.9" y="81.4">2</text>
<text x="188.1" y="81.4">12</text>
<text x="195.6" y="100.6">2.4kΩ</text>
<text x="240.9" y="98.3">5</text>
<text x="98.3" y="104.7">WHT +19 VDC</text>
<text x="249" y="106.5">7</text>
<text x="254" y="106.5">8</text>
<text x="195.3" y="110.7">G</text>
<text x="195.4" y="108.2">B</text>
<text x="195.5" y="113.2">+</text>
<text x="195.3" y="115.7">R</text>
<text x="212.9" y="116.6">6</text>
<text x="89.9" y="130.1">4</text>
<text x="113.3" y="129">10kΩ</text>
<text x="140.2" y="137.3">G</text>
<text x="140.3" y="134.8">B</text>
<text x="140.2" y="142.4">R</text>
<text x="140.4" y="139.9">+</text>
<text x="47" y="146.9">9</text>
<text x="51.2" y="146.9">10</text>
<text x="144.6" y="151.8">3</text>
<text x="5.6" y="160.3">Item</text>
<text x="20.4" y="160.3">Part #</text>
<text x="48.5" y="160.1">Description</text>
<text x="78.4" y="160.1">Qty.</text>
<text x="7.5" y="167.3">2</text>
<text x="7.5" y="164">1</text>
<text x="16.2" y="164">679-3758-ND</text>
<text x="16.2" y="167.3">360-1896-ND</text>
<text x="40.4" y="164">ESTOP Switch DPST-NC</text>
<text x="43.4" y="167.3">Power Switch SPST</text>
<text x="80.1" y="164">1</text>
<text x="80.1" y="167.6">1</text>
<text x="7.5" y="170.9">3</text>
<text x="35.8" y="171">2.5 x 5.5mm DC Power Pistail 12&quot;</text>
<text x="80.1" y="171.2">1</text>
<text x="7.5" y="178.4">5</text>
<text x="7.5" y="174.9">4</text>
<text x="46.9" y="174.6">WHT 22 AWG</text>
<text x="47" y="178.2">RED 22 AWG</text>
<text x="7.5" y="182.1">6</text>
<text x="7.5" y="185.7">7</text>
<text x="17.1" y="185.4">43025-0200</text>
<text x="41.9" y="185.4">Molex 2Pos Recepticle</text>
<text x="47.3" y="181.8">BLK 22 AWG</text>
<text x="80.1" y="185.7">1</text>
<text x="7.5" y="189.4">8</text>
<text x="20.3" y="189.4">43030</text>
<text x="41" y="189.1">Molex Female Terminals</text>
<text x="80" y="189.4">2</text>
<text x="6.7" y="196.6">10</text>
<text x="7.5" y="193">9</text>
<text x="17.3" y="192.7">43020-0401</text>
<text x="20.5" y="196.6">43031</text>
<text x="42.4" y="196.3">Molex Male Terminals</text>
<text x="45.4" y="192.7">Molex 4Pos Plug</text>
<text x="80" y="196.6">4</text>
<text x="80.1" y="193">1</text>
<text x="6.7" y="203.9">12</text>
<text x="6.8" y="200.3">11</text>
<text x="16.2" y="200">697-1363-ND</text>
<text x="16.2" y="203.6">360-1003-ND</text>
<text x="46.8" y="203.6">ON-OFF Plate</text>
<text x="47.3" y="200">ESTOP Plate</text>
<text x="80.1" y="200.3">1</text>
<text x="80.1" y="203.6">1</text>
<text x="6.7" y="207.5">13</text>
<text x="41.8" y="207.2">Motor Power LED RED</text>
<text x="80.1" y="207.2">1</text>
<text x="6.7" y="211.1">14</text>
<text x="42.6" y="210.9">NUC Power LED YEL</text>
<text x="80.1" y="210.8">1</text>
</g>
<g font-size="2.1">
<text x="169.6" y="210">Date:</text>
<text x="195" y="210">Created:</text>
</g>
<g font-size="1.8">
<text x="35.6" y="118.8">1</text>
<text x="35.7" y="125.8">2</text>
<text x="35.7" y="132.9">3</text>
<text x="35.8" y="139.9">4</text>
</g>
</svg>
